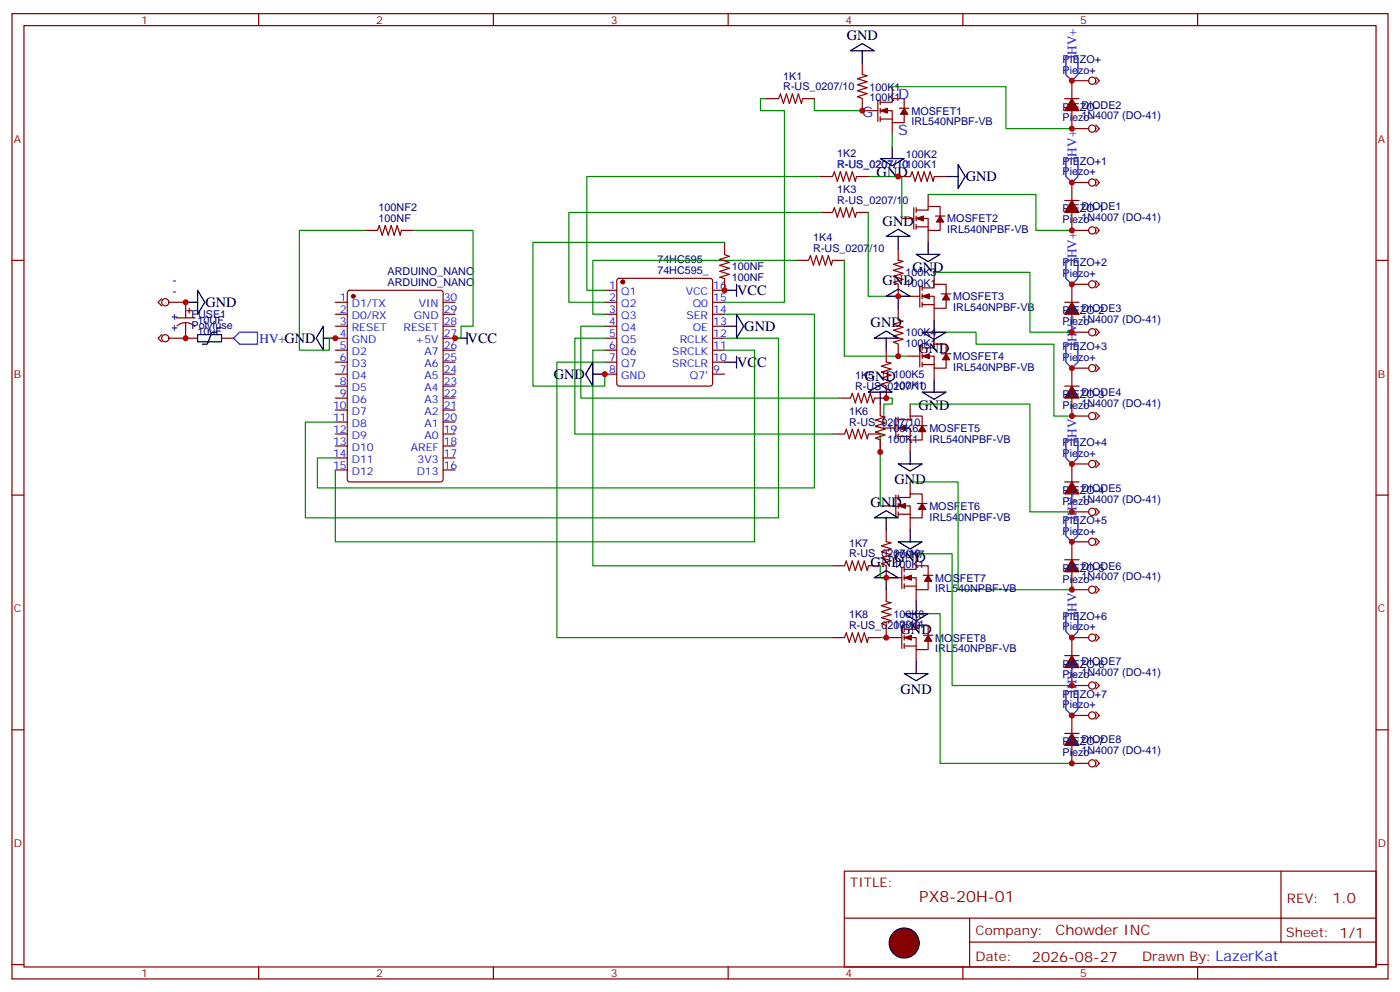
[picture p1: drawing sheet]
<svg xmlns="http://www.w3.org/2000/svg" width="412mm" height="292mm" viewBox="0 0 412 292" stroke-linecap="round" stroke-linejoin="round" font-family="sans-serif">
<g fill="none" stroke="#870000" stroke-width=".35">
<path d="M3.5 4h405.4v284.4h-405.4zM7.1 7.5h398.2v277.3h-398.2zM76.2 4v3.5M145.3 4v3.5M214.5 4v3.5M283.6 4v3.5M352.8 4v3.5M3.5 76.7h3.6M405.3 76.7h3.6M3.5 145.8h3.6M405.3 145.8h3.6M3.5 215h3.6"/>
<path d="M405.3 215h3.6M248.7 256.6h156.6v28.2h-156.6zM377.3 256.6v20.9M248.7 270.5h156.5M285.6 277.5h119.6M285.6 270.5v14.1M3.5 284.1h3.6M76.2 284.8v3.6M145.3 284.8v3.6M214.5 284.8v3.6M283.6 284.8v3.6M352.8 284.8v3.6"/>
<path d="M405.3 284.1h3.6"/>
</g>
<circle cx="266.3" cy="277.8" r="4.4" fill="#870000" stroke="#000" stroke-width=".35"/>
<g fill="none" stroke="#870000" stroke-width=".35">
<path d="M254 18.5v3.5l1.4 .3-2.8 .9 2.8 .9-2.8 .9 2.8 .8-2.8 .9 2.8 .9-2.8 .9 1.4 .5M225.8 29.1h3.4M229.4 29.1l.5-1.4 .9 2.8 .9-2.8 .8 2.8 .9-2.8 .9 2.8 .9-2.8 .9 2.8 .3-1.4h3.5M254 29.1v3.5M255.1 32.6h3.5M258.6 29.4v6.4M259.3 30.1h3.5v-1h3.5v2.8M259.3 32.6h3.5v3.5h3.5v-3.5M259.3 35.1h3.5M259.3 29.4v1.4M259.3 31.9v1.4M259.3 34.4v1.4"/>
<path d="M262.8 25.5v3.6M262.8 36.1v3.6M264.9 31.9h2.9M313.6 29.1h4.3M315.7 32.6v5.3h5M320.7 23.8h-5v5.3M322.8 22.7l1 1.1-1 1M322.8 36.8l1 1.1-1 1M241.7 52h3.4M245.2 52l.6-1.4 .8 2.8 .9-2.8 .9 2.8 .9-2.8 .9 2.8 .9-2.8 .8 2.8 .4-1.4h3.5M264.6 52h3.5M268.2 52l.5-1.4 .9 2.8 .9-2.8 .8 2.8 .9-2.8 .9 2.8 .9-2.8 .9 2.8 .3-1.4h3.5"/>
<path d="M273.4 57.3v3.5M313.6 59.1h4.3M320.7 53.8h-5v5.3M322.8 52.7l1 1.1-1 1M107.6 67.9h3.5M111.2 67.9l.5-1.4 .9 2.8 .9-2.8 .9 2.8 .8-2.8 .9 2.8 .9-2.8 .9 2.8 .3-1.4h3.5M213.4 75l1.4 .5-2.8 .9 2.8 .9-2.8 .9 2.8 .8-2.8 .9 2.8 .9-2.8 .9 1.4 .3v3.5h-3.5M213.4 71.4v3.5M234.6 76.7h3.5M238.2 76.7l.5-1.4 .9 2.8 .9-2.8 .9 2.8 .8-2.8 .9 2.8 .9-2.8 .9 2.8 .3-1.4h3.5M241.7 62.6h3.4M245.2 62.6l.6-1.4 .8 2.8 .9-2.8 .9 2.8 .9-2.8 .9 2.8 .9-2.8 .8 2.8 .4-1.4h3.5"/>
<path d="M264.6 73.2v3.4l1.4 .4-2.8 .9 2.8 .9-2.8 .8 2.8 .9-2.8 .9 2.8 .9-2.8 .9 1.4 .5M265.6 64.3h3.6M269.2 61.2v6.3M269.9 61.9h3.5v-1.1h3.5v2.8M269.9 64.3h3.5v3.6h3.5v-3.6M269.9 66.8h3.5M269.9 61.2v1.4M269.9 63.6v1.5M269.9 66.1v1.4M273.4 67.9v3.5M275.5 63.6h2.8M315.7 62.6v5.3h5"/>
<path d="M322.8 66.8l1 1.1-1 1M47.6 88l-1 1 1 1.1M47.6 98.6l-1 1 1 1.1M49.7 89h5v4.6M49.7 99.6h8.5M51.9 93.6h5.6M52.1 96a3.8 3.8 0 0 1 5.3 .2M54.7 95v4.6M55 91.5h1.4M55.7 90.8v1.4M65.3 99.6h3.5M98.8 89h3.5"/>
<path d="M98.8 92.6h3.5M98.8 96.1h3.5M98.8 99.6h3.5M102.5 85.7l.5-.2h26.8l.7 .4v55.4l-.4 .6-27.1 .1-.6-.5-.1-55.3zM130.5 89h3.6M130.5 92.6h3.6M130.5 96.1h3.6M130.5 99.6h3.6M178.2 89h3.5M178.2 92.6h3.5M178.2 96.1h3.5M178.2 99.6h3.5"/>
<path d="M178.2 85.5h3.5M181.9 82.2l.5-.2h26.8l.5 .2 .2 .5v30.3l-.2 .5-.5 .2h-26.8l-.5-.2-.2-.5v-30.3zM209.9 89h3.5M209.9 92.6h3.5M209.9 96.1h3.5M209.9 99.6h3.5M264.6 83.8v3.5M264.6 90.8v3.5l1.4 .3-2.8 .9 2.8 .9-2.8 .9 2.8 .9-2.8 .8 2.8 .9-2.8 .9 1.4 .5M267.4 87.3h3.5M270.9 84.1v6.4M271.6 84.8h3.6v-1.1h3.5v2.9M271.6 87.3h3.6v3.5h3.5v-3.5"/>
<path d="M271.6 89.7h3.6M271.6 84.1v1.4M271.6 86.6v1.4M271.6 89v1.5M275.2 80.2v3.5M275.2 90.8v3.5M275.2 97.9v3.5M277.3 86.6h2.8M313.6 89h4.3M315.7 92.6v5.3h5M320.7 83.7h-5v5.3M322.8 82.7l1 1-1 1.1"/>
<path d="M322.8 96.8l1 1.1-1 1M98.8 103.2h3.5M98.8 106.7h3.5M98.8 110.2h3.5M98.8 113.7h3.5M98.8 117.3h3.5M130.5 103.2h3.6M130.5 106.7h3.6M130.5 110.2h3.6M130.5 113.7h3.6M130.5 117.3h3.6M178.2 103.2h3.5"/>
<path d="M178.2 106.7h3.5M178.2 110.2h3.5M209.9 103.2h3.5M209.9 106.7h3.5M209.9 110.2h3.5M246.9 117.3h3.5M259.3 119v3.5l1.4 .4-2.8 .8 2.8 .9-2.8 .9 2.8 .9-2.8 .9 2.8 .8-2.8 .9 1.4 .6M261.1 113.8v3.5h-3.5l-.4 1.4-.9-2.8-.8 2.8-.9-2.8-.9 2.8-.9-2.8-.9 2.8-.8-2.8-.6 1.4M261.1 103.2v3.4l1.4 .4-2.9 .9 2.9 .8-2.9 .9 2.9 .9-2.9 .9 2.9 .9-2.9 .8 1.5 .6M264.6 101.4v3.5M267.4 104.9h3.5M268.1 119v3.6"/>
<path d="M270.9 101.7v6.4M271.6 102.4h3.6v-1h3.5v2.8M271.6 104.9h3.6v3.5h3.5v-3.5M271.6 101.7v1.5M271.6 104.2v1.4M271.6 106.7v1.4M271.6 107.4h3.6M275.2 108.4v3.6M277.3 104.2h2.8M313.6 113.7h4.3M315.7 117.3v5.3h5M320.7 108.4h-5v5.3"/>
<path d="M322.8 107.4l1 1-1 1.1M98.8 120.8h3.5M98.8 124.3h3.5M98.8 127.8h3.5M98.8 131.4h3.5M98.8 134.9h3.5M98.8 138.4h3.5M130.5 120.8h3.6M130.5 124.3h3.6M130.5 127.8h3.6M130.5 131.4h3.6M130.5 134.9h3.6"/>
<path d="M130.5 138.4h3.6M245.2 127.8h3.5M248.8 127.8l.5-1.4 .9 2.9 .9-2.9 .8 2.9 .9-2.9 .9 2.9 .9-2.9 .9 2.9 .3-1.5h3.5M259.3 129.7v3.4M260.3 126.1h3.6M263.9 122.9v6.4M264.6 123.6h3.5v-1h3.5v2.8M264.6 126.1h3.5v3.5h3.5v-3.5M264.6 128.6h3.5M264.6 122.9v1.4M264.6 125.4v1.4M264.6 127.8v1.5"/>
<path d="M268.1 129.6v3.5M270.2 125.4h2.8M320.7 136.7h-5v5.3M322.8 121.5l1 1.1-1 1M322.8 135.6l1 1.1-1 1M260.3 149h3.6M261.1 156.1v3.4l1.4 .4-2.9 .9 2.9 .9-2.9 .8 2.9 .9-2.9 .9 2.9 .9-2.9 .9 1.5 .5M263.9 145.8v6.4M264.6 146.5h3.5v-1h3.5v2.8M264.6 149h3.5v3.5h3.5v-3.5M264.6 145.8v1.4M264.6 148.3v1.4"/>
<path d="M264.6 150.8v1.4M264.6 151.5h3.5M268.1 142v3.5M268.1 152.5v3.6M270.2 148.3h2.8M313.6 142h4.3M315.7 145.5v5.3h5M320.7 159.6h-5v5.3M322.8 149.7l1 1.1-1 1M322.8 158.5l1 1.1-1 1.1M245.2 166.7h3.5M248.8 166.7l.5-1.5 .9 2.9 .9-2.9 .8 2.9 .9-2.9 .9 2.9 .9-2.9 .9 2.9 .3-1.4h3.5"/>
<path d="M261.1 166.7v3.5M261.1 173.7v3.5l1.4 .3-2.9 .9 2.9 .9-2.9 .9 2.9 .9-2.9 .8 2.9 .9-2.9 .9 1.5 .5M262.1 170.2h3.5M265.6 167v6.4M266.3 167.7h3.6v-1h3.5v2.8M266.3 170.2h3.6v3.5h3.5v-3.5M266.3 172.6h3.6M266.3 167v1.4M266.3 169.5v1.4M266.3 171.9v1.5M269.9 163.1v3.6M269.9 173.7v3.5"/>
<path d="M272 169.5h2.8M313.6 164.9h4.3M315.7 168.4v5.3h5M322.8 172.6l1 1.1-1 1.1M245.2 187.8h3.5M248.8 187.8l.5-1.4 .9 2.8 .9-2.8 .8 2.8 .9-2.8 .9 2.8 .9-2.8 .9 2.8 .3-1.4h3.5M261.1 184.3v3.5M262.1 187.8h3.5M265.6 184.6v6.4M266.3 185.3h3.6v-1h3.5v2.8M266.3 187.8h3.6v3.5h3.5v-3.5M266.3 184.6v1.5"/>
<path d="M266.3 187.1v1.4M266.3 189.6v1.4M266.3 190.3h3.6M269.9 180.8v3.5M269.9 191.3v3.6M272 187.1h2.8M313.6 193.1h4.3M315.7 196.6v5.3h5M320.7 187.8h-5v5.3M322.8 186.8l1 1-1 1.1M313.6 216h4.3M315.7 219.6v5.3h5"/>
<path d="M320.7 210.7h-5v5.3M322.8 200.9l1 1-1 1.1M322.8 209.7l1 1-1 1.1M322.8 223.8l1 1.1-1 1"/>
<circle cx="321.7" cy="37.9" r="1.06"/>
<circle cx="321.7" cy="23.8" r="1.06"/>
<circle cx="321.7" cy="53.8" r="1.06"/>
<circle cx="321.7" cy="67.9" r="1.06"/>
<circle cx="48.7" cy="89" r="1.06"/>
<circle cx="48.7" cy="99.6" r="1.06"/>
<circle cx="321.7" cy="83.7" r="1.06"/>
<circle cx="321.7" cy="97.9" r="1.06"/>
<circle cx="321.7" cy="108.4" r="1.06"/>
<circle cx="321.7" cy="122.6" r="1.06"/>
<circle cx="321.7" cy="136.7" r="1.06"/>
<circle cx="321.7" cy="150.8" r="1.06"/>
<circle cx="321.7" cy="159.6" r="1.06"/>
<circle cx="321.7" cy="173.7" r="1.06"/>
<circle cx="321.7" cy="187.8" r="1.06"/>
<circle cx="321.7" cy="210.7" r="1.06"/>
<circle cx="321.7" cy="201.9" r="1.06"/>
<circle cx="321.7" cy="224.9" r="1.06"/>
</g>
<g fill="#870000" stroke="#870000" stroke-width=".35">
<path d="M259.3 32.6l2.1-.7v1.4z"/>
<path d="M266.3 31.9l1.1 1.8h-2.1z"/>
<path d="M269.9 64.3l2.1-.7v1.5z"/>
<path d="M276.9 63.6l1.1 1.8h-2.1z"/>
<path d="M315.7 59.1l2.2 3.5h-4.3z"/>
<path d="M315.7 29.1l2.2 3.5h-4.3z"/>
<path d="M271.6 87.3l2.2-.7v1.4z"/>
<path d="M278.7 86.6l1.1 1.7h-2.2z"/>
<path d="M315.7 89l2.2 3.6h-4.3z"/>
<path d="M315.7 113.7l2.2 3.6h-4.3z"/>
<path d="M271.6 104.9l2.2-.7v1.4z"/>
<path d="M278.7 104.2l1.1 1.8h-2.2z"/>
<path d="M264.6 126.1l2.1-.7v1.4z"/>
<path d="M271.6 125.4l1.1 1.7h-2.1z"/>
<path d="M315.7 142l2.2 3.5h-4.3z"/>
<path d="M315.7 164.9l2.2 3.5h-4.3z"/>
<path d="M264.6 149l2.1-.7v1.4z"/>
<path d="M271.6 148.3l1.1 1.8h-2.1z"/>
<path d="M266.3 170.2l2.2-.7v1.4z"/>
<path d="M273.4 169.5l1.1 1.7h-2.2z"/>
<path d="M315.7 193.1l2.2 3.5h-4.3z"/>
<path d="M315.7 216l2.2 3.6h-4.3z"/>
<path d="M266.3 187.8l2.2-.7v1.4z"/>
<path d="M273.4 187.1l1.1 1.8h-2.2z"/>
<circle cx="104.1" cy="87.3" r=".53"/>
<circle cx="183.4" cy="83" r=".53"/>
</g>
<g fill="none" stroke="#008700" stroke-width=".35">
<path d="M225.8 29.1h-1.8v3.5h7.1v56.4h-17.7M239.9 29.1v3.5h15.2M262.8 25.5h33.5v12.4h19.4M262.8 39.7v3.5M241.7 52h-68.8v33.5h5.3M255.8 52h9.8v12.3M273.4 57.3h31.8v10.6h10.5M107.6 67.9h-19.4v35.3h8.8v-3.6h1.8M121.7 67.9h17.6v28.2h-3.5v3.5h-1.7M213.4 71.4h-56.4v42.3h21.2v-3.5M234.6 76.7h-60v15.9h3.6M241.7 62.6h-74.1v26.4h10.6"/>
<path d="M248.7 76.7v28.2h18.7M255.8 62.6v24.7h11.6M178.2 96.1h-7.1v21.2h75.8M178.2 99.6h-8.9v28.2h75.9M213.4 99.6h15.9v52.9h-139.3v-28.2h8.8M213.4 92.6h26.5v51.1h-146.4v-8.8h5.3M275.2 80.2h28.2v17.7h12.3M275.2 97.9h12.3v3.5h22.9v21.2h5.3M178.2 103.2h-3.6v63.5h70.6M178.2 106.7h-14.2v81.1h81.2M213.4 103.2h8.8v56.4h-123.4v-21.2M261.1 117.3h1.7v1.7h-2.5v7.1"/>
<path d="M268.1 119h35.3v31.8h12.3M259.3 127.8v21.2h1M268.1 142h14.1v31.7h33.5M259.3 166.7v3.5h2.8M269.9 163.1h10.6v38.8h35.2M259.3 187.8h2.8M269.9 180.8h7v44.1h38.8"/>
</g>
<g fill="none" stroke="#000" stroke-width=".35">
<path d="M250.5 15l3.5-2.2 3.5 2.2zM254 15v3.5M259.3 46.7h7l-3.5 2.1zM262.8 43.2v3.5M278.7 52h3.5M282.2 48.5l2.1 3.5-2.1 3.5zM261.1 69.6l3.5-2.1 3.5 2.1zM264.6 69.6v3.6M269.9 74.9h7l-3.5 2.1zM273.4 71.4v3.5M54.7 89h3.5M58.2 98.6h7.1v2.1h-7.1z"/>
<path d="M58.2 85.5l2.1 3.5-2.1 3.6zM63.9 97.9h-1.5l-1.4 3.5h-1.4M95.2 96.1v7.1l-2.1-3.6zM95.2 99.6h3.6M134.1 99.6h3.5M137.6 97.9v3.5M213.4 96.1h3.6M213.4 85.5h3.6M217 92.6l2.1 3.5-2.1 3.5zM217 83.7v3.6M257.5 99.6l3.6-2.1 3.5 2.1zM261.1 87.3l3.5-2.1 3.5 2.1z"/>
<path d="M261.1 99.6v3.6M264.6 87.3v3.5M271.6 97.9h7.1l-3.5 2.1zM275.2 94.3v3.6M174.6 106.7v7l-2.1-3.5zM174.6 110.2h3.6M213.4 106.7h3.6M217 104.9v3.5M255.8 115.5l3.5-2.1 3.5 2.1zM259.3 115.5v3.5M271.6 115.5h7.1l-3.5 2.1zM275.2 112v3.5"/>
<path d="M264.6 136.7h7l-3.5 2.1zM268.1 133.1v3.6M257.5 152.5l3.6-2.1 3.5 2.1zM261.1 152.5v3.6M264.6 159.6h7l-3.5 2.1zM268.1 156.1v3.5M257.5 170.2l3.6-2.1 3.5 2.1zM261.1 170.2v3.5M269.9 177.2v3.6M266.3 180.8h7.1l-3.5 2.1zM266.3 198.4h7.1l-3.5 2.1zM269.9 194.9v3.5"/>
</g>
<path d="M314 16.7h3.5v5.3l-1.8 1.8-1.7-1.8zM314 46.7h3.5v5.3l-1.8 1.8-1.7-1.8zM314 76.7h3.5v5.3l-1.8 1.7-1.7-1.7zM68.8 99.6l1.8-1.7h5.2v3.5h-5.2zM314 101.4h3.5v5.3l-1.8 1.7-1.7-1.7zM314 129.6h3.5v5.3l-1.8 1.8-1.7-1.8zM314 152.5h3.5v5.3l-1.8 1.8-1.7-1.8zM314 180.8h3.5v5.3l-1.8 1.7-1.7-1.7zM314 203.7h3.5v5.3l-1.8 1.7-1.7-1.7z" fill="none" stroke="#00f" stroke-width=".35"/>
<g fill="#c00">
<circle cx="315.7" cy="67.9" r=".88"/>
<circle cx="315.7" cy="37.9" r=".88"/>
<circle cx="315.7" cy="97.9" r=".88"/>
<circle cx="315.7" cy="83.7" r=".88"/>
<circle cx="315.7" cy="122.6" r=".88"/>
<circle cx="315.7" cy="150.8" r=".88"/>
<circle cx="315.7" cy="173.7" r=".88"/>
<circle cx="315.7" cy="201.9" r=".88"/>
<circle cx="315.7" cy="224.9" r=".88"/>
<circle cx="315.7" cy="23.8" r=".88"/>
<circle cx="315.7" cy="53.8" r=".88"/>
<circle cx="315.7" cy="108.4" r=".88"/>
<circle cx="315.7" cy="136.7" r=".88"/>
<circle cx="315.7" cy="159.6" r=".88"/>
<circle cx="315.7" cy="187.8" r=".88"/>
<circle cx="315.7" cy="210.7" r=".88"/>
<circle cx="178.2" cy="110.2" r=".88"/>
<circle cx="213.4" cy="85.5" r=".88"/>
<circle cx="134.1" cy="99.6" r=".88"/>
<circle cx="98.8" cy="99.6" r=".88"/>
<circle cx="54.7" cy="89" r=".88"/>
<circle cx="254" cy="32.6" r=".88"/>
<circle cx="264.6" cy="52" r=".88"/>
<circle cx="264.6" cy="87.3" r=".88"/>
<circle cx="264.6" cy="104.9" r=".88"/>
<circle cx="261.1" cy="117.3" r=".88"/>
<circle cx="259.3" cy="133.1" r=".88"/>
<circle cx="261.1" cy="170.2" r=".88"/>
<circle cx="261.1" cy="187.8" r=".88"/>
<circle cx="54.7" cy="99.6" r=".88"/>
</g>
<text font-size="4.6" fill="#800" x="270.8" y="265.6">PX8-20H-01</text>
<g font-size="4.2">
<text x="249.4" y="11.8">GND</text>
<text x="258.2" y="52">GND</text>
<text x="284.5" y="53.4">GND</text>
<text x="260" y="66.4">GND</text>
<text x="268.8" y="80.2">GND</text>
<text x="217.1" y="87">VCC</text>
<text x="260" y="84.1">GND</text>
<text x="60.5" y="90.5">GND</text>
<text x="137.8" y="101.1">VCC</text>
<text x="219.3" y="97.5">GND</text>
<text x="256.5" y="96.4">GND</text>
<text x="270.6" y="103.9">GND</text>
<text x="163.2" y="111.6">GND</text>
<text x="217.1" y="108.1">VCC</text>
<text x="254.7" y="112.3">GND</text>
<text x="270.6" y="120.8">GND</text>
<text x="263.5" y="142.7">GND</text>
<text x="256.5" y="149.3">GND</text>
<text x="256.5" y="167">GND</text>
<text x="263.5" y="165.6">GND</text>
<text x="265.3" y="186.8">GND</text>
<text x="265.3" y="204.4">GND</text>
</g>
<g font-size="4.2" fill="#00f">
<text x="264.6" y="29.1">D</text>
<text x="254" y="34.4">G</text>
<text x="264.6" y="39.7">S</text>
</g>
<g font-size="4.2" fill="#800">
<text x="392.5" y="265.9">1.0</text>
<text x="310.9" y="275.4">Chowder INC</text>
<text x="304" y="283.2">2026-08-27</text>
</g>
<g font-size="3.9" fill="#00f">
<text x="317.1" y="16.1" transform="rotate(-90 317.1 16.1)">HV+</text>
<text x="317.1" y="46.1" transform="rotate(-90 317.1 46.1)">HV+</text>
<text x="317.1" y="76.1" transform="rotate(-90 317.1 76.1)">HV+</text>
<text x="76.5" y="101">HV+GND</text>
<text x="317.1" y="100.8" transform="rotate(-90 317.1 100.8)">HV+</text>
<text x="317.1" y="129" transform="rotate(-90 317.1 129)">HV+</text>
<text x="317.1" y="151.9" transform="rotate(-90 317.1 151.9)">HV+</text>
<text x="317.1" y="180.2" transform="rotate(-90 317.1 180.2)">HV+</text>
<text x="317.1" y="203.1" transform="rotate(-90 317.1 203.1)">HV+</text>
</g>
<g font-size="3.9" fill="#800">
<text x="250.5" y="261.2">TITLE:</text>
<text x="379.1" y="265.9">REV:</text>
<text x="287.4" y="275.4">Company:</text>
<text x="378.7" y="276">Sheet: 1/1</text>
<text x="287.4" y="283.1">Date:</text>
<text x="336.4" y="283.2">Drawn By: LazerKat</text>
</g>
<g font-size="3.2" fill="#800">
<text x="41.6" y="7">1</text>
<text x="110.8" y="7">2</text>
<text x="179.9" y="7">3</text>
<text x="249.1" y="7">4</text>
<text x="318.2" y="7">5</text>
<text x="4.1" y="42.1">A</text>
<text x="405.9" y="42.1">A</text>
<text x="4.1" y="111.3">B</text>
<text x="405.9" y="111.3">B</text>
<text x="4.1" y="180.4">C</text>
<text x="405.9" y="180.4">C</text>
<text x="4.1" y="249.6">D</text>
<text x="405.9" y="249.6">D</text>
<text x="41.6" y="287.8">1</text>
<text x="110.8" y="287.8">2</text>
<text x="179.9" y="287.8">3</text>
<text x="249.1" y="287.8">4</text>
<text x="318.2" y="287.8">5</text>
</g>
<g font-size="3.2" fill="#000080">
<text x="230.7" y="23.4">1K1</text>
<text x="313" y="21.7">Piezo+</text>
<text x="313" y="18.5">PIEZO+</text>
<text x="230.7" y="26.6">R-US_0207/10</text>
<text x="256.1" y="29.8">100K1</text>
<text x="256.1" y="26.7">100K1</text>
<text x="268.5" y="33.7">MOSFET1</text>
<text x="313" y="35.8">Piezo-</text>
<text x="313" y="32.6">PIEZO-</text>
<text x="318.6" y="35.2">1N4007 (DO-41)</text>
<text x="318.6" y="32">DIODE2</text>
<text x="268.5" y="36.9">IRL540NPBF-VB</text>
<text x="246.6" y="46.4">1K2</text>
<text x="266.9" y="46.4">100K2</text>
<text x="246.6" y="49.5">R-US_0207/10100K1</text>
<text x="313" y="51.6">Piezo+</text>
<text x="313" y="48.5">PIEZO+1</text>
<text x="246.6" y="56.9">1K3</text>
<text x="111.5" y="65.4">100NF</text>
<text x="111.5" y="62.3">100NF2</text>
<text x="246.6" y="60.1">R-US_0207/10</text>
<text x="279" y="65.5">MOSFET2</text>
<text x="313" y="65.8">Piezo-</text>
<text x="313" y="62.6">PIEZO-1</text>
<text x="318.6" y="65.1">1N4007 (DO-41)</text>
<text x="318.6" y="62">DIODE1</text>
<text x="239.6" y="71">1K4</text>
<text x="279" y="68.7">IRL540NPBF-VB</text>
<text x="193.6" y="77.5">74HC595</text>
<text x="239.6" y="74.2">R-US_0207/10</text>
<text x="51" y="83.7">-</text>
<text x="114.2" y="81">ARDUINO_NANO</text>
<text x="193.6" y="80.8">74HC595_</text>
<text x="215.5" y="82.8">100NF</text>
<text x="215.5" y="79.6">100NF</text>
<text x="266.7" y="81.4">100K3</text>
<text x="313" y="81.6">Piezo+</text>
<text x="313" y="78.5">PIEZO+2</text>
<text x="51" y="86.9">-</text>
<text x="114.2" y="84.3">ARDUINO_NANO</text>
<text x="266.7" y="84.5">100K1</text>
<text x="280.8" y="88.4">MOSFET3</text>
<text x="50.5" y="94.3">+</text>
<text x="56.4" y="93.6">FUSE1</text>
<text x="58.2" y="95.5">10UF</text>
<text x="280.8" y="91.6">IRL540NPBF-VB</text>
<text x="313" y="95.7">Piezo-</text>
<text x="313" y="92.6">PIEZO-2</text>
<text x="318.6" y="95.1">1N4007 (DO-41)</text>
<text x="318.6" y="92">DIODE3</text>
<text x="50.5" y="97.5">+</text>
<text x="56.4" y="96.8">Polyfuse</text>
<text x="58.2" y="98.7">10uF</text>
<text x="266.7" y="99">100K4</text>
<text x="266.7" y="102.2">100K1</text>
<text x="280.8" y="106.1">MOSFET4</text>
<text x="313" y="106.3">Piezo+</text>
<text x="313" y="103.2">PIEZO+3</text>
<text x="251.9" y="111.6">1K5</text>
<text x="263.2" y="111.4">100K5</text>
<text x="280.8" y="109.2">IRL540NPBF-VB</text>
<text x="251.9" y="114.8">R-US_0207/10</text>
<text x="263.2" y="114.5">100K1</text>
<text x="313" y="117.3">PIEZO-3</text>
<text x="318.6" y="119.8">1N4007 (DO-41)</text>
<text x="318.6" y="116.6">DIODE4</text>
<text x="250.1" y="125.4">R-US_0207/10</text>
<text x="250.1" y="122.2">1K6</text>
<text x="313" y="120.4">Piezo-</text>
<text x="261.4" y="130.4">100K1</text>
<text x="261.4" y="127.3">100K6</text>
<text x="273.8" y="130.4">IRL540NPBF-VB</text>
<text x="273.8" y="127.2">MOSFET5</text>
<text x="313" y="131.4">PIEZO+4</text>
<text x="313" y="134.5">Piezo+</text>
<text x="313" y="148.7">Piezo-</text>
<text x="313" y="145.5">PIEZO-4</text>
<text x="318.6" y="148">1N4007 (DO-41)</text>
<text x="318.6" y="144.9">DIODE5</text>
<text x="273.8" y="153.3">IRL540NPBF-VB</text>
<text x="273.8" y="150.2">MOSFET6</text>
<text x="313" y="154.3">PIEZO+5</text>
<text x="250.1" y="161">1K7</text>
<text x="313" y="157.5">Piezo+</text>
<text x="250.1" y="164.2">R-US_0207/10</text>
<text x="263.2" y="167.4">100K1</text>
<text x="263.2" y="164.3">100K7</text>
<text x="318.6" y="167.8">DIODE6</text>
<text x="275.5" y="171.3">MOSFET7</text>
<text x="313" y="171.6">Piezo-</text>
<text x="313" y="168.4">PIEZO-5</text>
<text x="318.6" y="171">1N4007 (DO-41)</text>
<text x="275.5" y="174.5">IRL540NPBF-VB</text>
<text x="250.1" y="185.3">R-US_0207/10</text>
<text x="250.1" y="182.2">1K8</text>
<text x="263.2" y="185.1">100K1</text>
<text x="263.2" y="181.9">100K8</text>
<text x="313" y="185.7">Piezo+</text>
<text x="313" y="182.5">PIEZO+6</text>
<text x="275.5" y="189">MOSFET8</text>
<text x="275.5" y="192.1">IRL540NPBF-VB</text>
<text x="313" y="196.6">PIEZO-6</text>
<text x="318.6" y="196">DIODE7</text>
<text x="313" y="199.8">Piezo-</text>
<text x="318.6" y="199.2">1N4007 (DO-41)</text>
<text x="313" y="208.6">Piezo+</text>
<text x="313" y="205.5">PIEZO+7</text>
<text x="313" y="219.6">PIEZO-7</text>
<text x="318.6" y="219">DIODE8</text>
<text x="313" y="222.7">Piezo-</text>
<text x="318.6" y="222.1">1N4007 (DO-41)</text>
</g>
<g font-size="3.2" fill="#00f">
<text x="100.1" y="88.7">1</text>
<text x="130.7" y="88.7">30</text>
<text x="179.5" y="85.2">1</text>
<text x="179.5" y="88.7">2</text>
<text x="183" y="86.9">Q1</text>
<text x="202" y="86.9">VCC</text>
<text x="210.1" y="88.7">15</text>
<text x="210.1" y="85.2">16</text>
<text x="100.1" y="92.2">2</text>
<text x="100.1" y="95.7">3</text>
<text x="103.6" y="90.5">D1/TX</text>
<text x="103.6" y="94">D0/RX</text>
<text x="121.9" y="94">GND</text>
<text x="123.3" y="90.5">VIN</text>
<text x="130.7" y="95.7">28</text>
<text x="130.7" y="92.2">29</text>
<text x="179.5" y="92.2">3</text>
<text x="179.5" y="95.7">4</text>
<text x="183" y="90.5">Q2</text>
<text x="183" y="94">Q3</text>
<text x="202.2" y="94">SER</text>
<text x="204.1" y="90.5">Q0</text>
<text x="210.1" y="95.7">13</text>
<text x="210.1" y="92.2">14</text>
<text x="100.1" y="99.3">4</text>
<text x="103.6" y="97.5">RESET</text>
<text x="103.6" y="101">GND</text>
<text x="118.9" y="97.5">RESET</text>
<text x="122.4" y="101">+5V</text>
<text x="130.7" y="99.3">27</text>
<text x="179.5" y="99.3">5</text>
<text x="183" y="97.5">Q4</text>
<text x="183" y="101">Q5</text>
<text x="200.2" y="101">RCLK</text>
<text x="204.1" y="97.5">OE</text>
<text x="210.1" y="99.3">12</text>
<text x="100.1" y="102.8">5</text>
<text x="100.1" y="106.3">6</text>
<text x="103.6" y="104.6">D2</text>
<text x="125" y="104.6">A7</text>
<text x="130.7" y="106.3">25</text>
<text x="130.7" y="102.8">26</text>
<text x="179.5" y="102.8">6</text>
<text x="179.5" y="106.3">7</text>
<text x="183" y="104.6">Q6</text>
<text x="198" y="104.6">SRCLK</text>
<text x="210.1" y="106.3">10</text>
<text x="210.1" y="102.8">11</text>
<text x="100.1" y="109.9">7</text>
<text x="100.1" y="113.4">8</text>
<text x="103.6" y="108.1">D3</text>
<text x="103.6" y="111.6">D4</text>
<text x="125" y="111.6">A5</text>
<text x="125" y="108.1">A6</text>
<text x="130.7" y="113.4">23</text>
<text x="130.7" y="109.9">24</text>
<text x="179.5" y="109.9">8</text>
<text x="183" y="108.1">Q7</text>
<text x="183" y="111.6">GND</text>
<text x="198" y="108.1">SRCLR</text>
<text x="203.2" y="111.6">Q7'</text>
<text x="210.1" y="109.9">9</text>
<text x="100.1" y="116.9">9</text>
<text x="103.6" y="115.1">D5</text>
<text x="103.6" y="118.7">D6</text>
<text x="125" y="118.7">A3</text>
<text x="125" y="115.1">A4</text>
<text x="130.7" y="116.9">22</text>
<text x="98.1" y="120.4">10</text>
<text x="98.1" y="124">11</text>
<text x="103.6" y="122.2">D7</text>
<text x="103.6" y="125.7">D8</text>
<text x="125" y="125.7">A1</text>
<text x="125" y="122.2">A2</text>
<text x="130.7" y="124">20</text>
<text x="130.7" y="120.4">21</text>
<text x="98.1" y="127.5">12</text>
<text x="98.1" y="131">13</text>
<text x="103.6" y="129.3">D9</text>
<text x="125" y="129.3">A0</text>
<text x="130.7" y="131">18</text>
<text x="130.7" y="127.5">19</text>
<text x="98.1" y="134.5">14</text>
<text x="103.6" y="132.8">D10</text>
<text x="103.6" y="136.3">D11</text>
<text x="121" y="132.8">AREF</text>
<text x="123" y="136.3">3V3</text>
<text x="130.7" y="134.5">17</text>
<text x="98.1" y="138.1">15</text>
<text x="103.6" y="139.8">D12</text>
<text x="122.7" y="139.8">D13</text>
<text x="130.7" y="138.1">16</text>
</g>
</svg>
